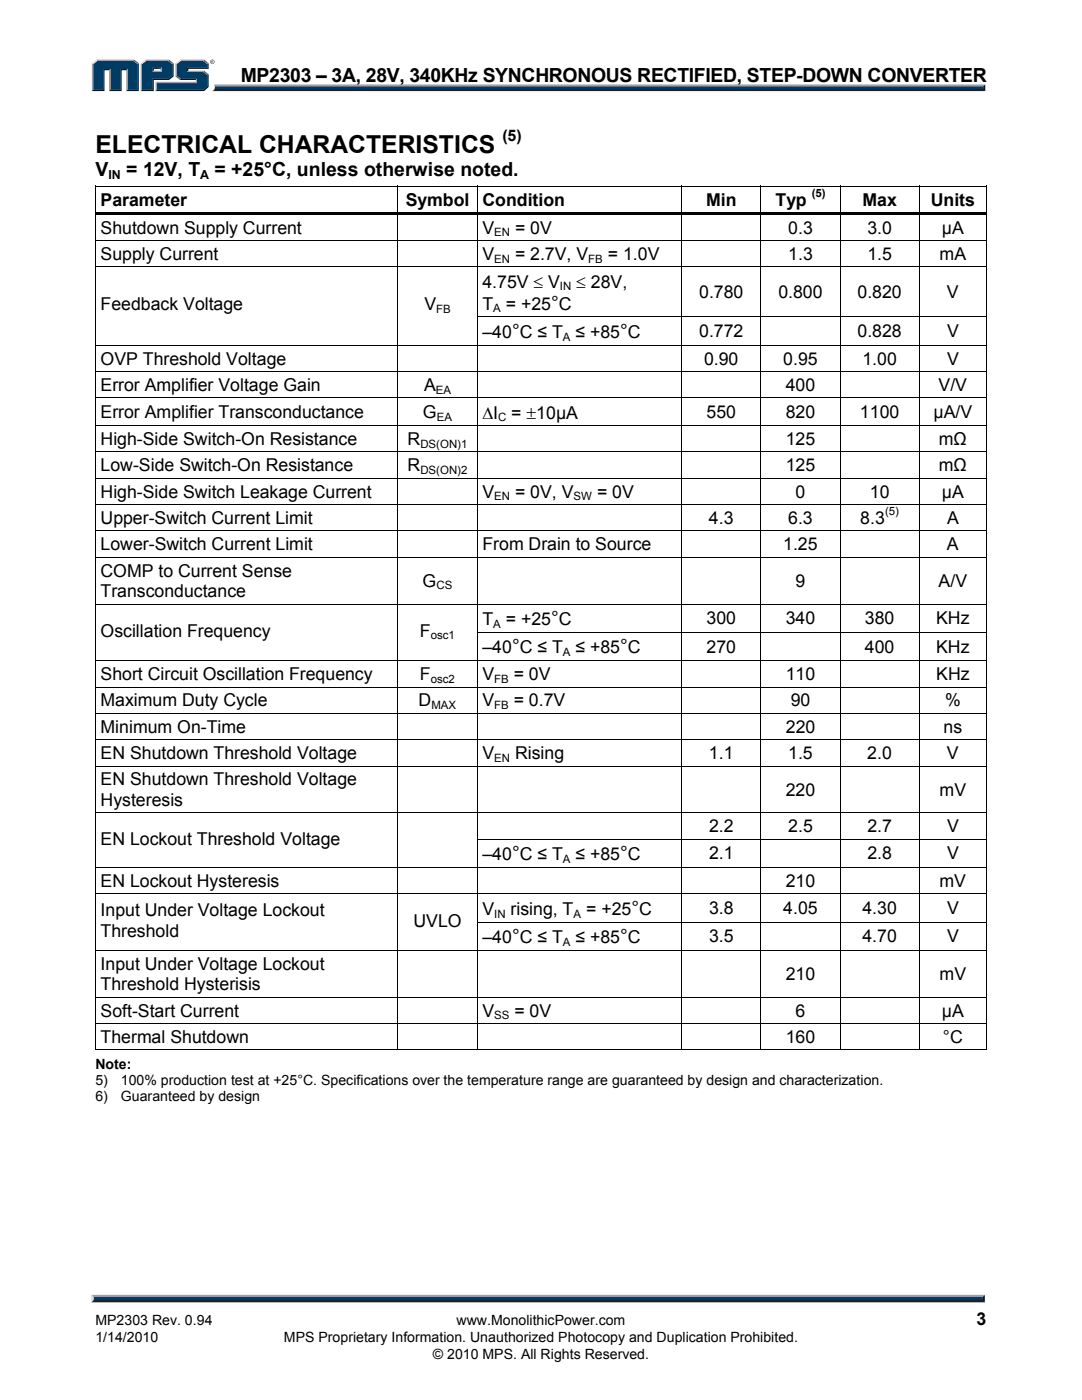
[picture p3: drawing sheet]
<svg xmlns="http://www.w3.org/2000/svg" width="216mm" height="279mm" viewBox="0 0 216 279" stroke-linecap="round" stroke-linejoin="round" font-family="sans-serif">
<path d="M18.7 259.2h177.4l.4 .7h-178.3z" fill="#231f20"/>
<path d="M18.3 258.4h178.2l-.4 .8h-177.4z" fill="#94a0b9"/>
<path d="M196.5 258.4v1.5l-.4-.4v-.6z" fill="#001339"/>
<path d="M18.7 258.9h177.4v.6h-177.4z" fill="#003b63"/>
<path d="M18.2 258.4l.5 .5v.5l-.5 .5z" fill="#dcddde"/>
<path d="M42.7 16.9h153.9l-.4 .6h-153.4z" fill="#94a0b9"/>
<path d="M42.8 17.5h153.4l.4 .7h-154.3l.4-.3z" fill="#231f20"/>
<path d="M196.2 17.3l.4-.4v1.3l-.4-.4z" fill="#001339"/>
<path d="M42.9 17.3h153.3v.5h-153.4z" fill="#003b63"/>
<path d="M42.7 16.9l.2 .5a.79 .79 0 0 1-.6 .8l.1-.1a1.24 1.24 0 0 0 .3-1.2z" fill="#dcddde"/>
<path d="M30.4 14.4l.3-.3h1.3l.3 .3z" fill="#94a0b9"/>
<g fill="#003b63">
<path d="M18.6 12.8l.8-.6h7.2l.8 .6v5.1h-2v-4.1h-1.4v4.1h-2v-4.1h-1.4v4.1h-2z"/>
<path d="M28.3 12.8l.8-.6h2.2v1.3h-.9v.9h1.9v-.9h-1.3v-1.3h2.6l.8 .6v2.3l-.8 .6h-3.2v2.2h-2.1z"/>
<path d="M31.3 16.6h8v-.9h-3.2l-.9-.6v-2.3l.9-.6h4.4l.9 .6v.7h-4.1v.9h3.2l.9 .6v2.2l-.9 .7h-9.2z"/>
</g>
<path d="M35.9 12h4.8" fill="none" stroke="#94a0b9" stroke-width=".27"/>
<path d="M35 12.6l.9-.7 .2 .3-.8 .6z" fill="#dcddde"/>
<path d="M35.1 12.6v2.7" fill="none" stroke="#94a0b9" stroke-width=".27"/>
<path d="M35 15.3l.3-.2 .8 .6-.2 .3z" fill="#547194"/>
<path d="M35.9 15.8h3.4" fill="none" stroke="#001339" stroke-width=".27"/>
<g fill="#94a0b9">
<path d="M31 16.3h8.1v-.3l.2-.3v.9h-8z"/>
<path d="M31 16.3l.3 .3v1.3l-.3 .3z"/>
</g>
<path d="M37.3 13.5h4.1v-.7l.2-.2v1.2h-4v.3l-.3 .3z" fill="#001339"/>
<path d="M37.3 14.2h3.4" fill="none" stroke="#94a0b9" stroke-width=".27"/>
<path d="M40.7 14.1l.9 .7-.2 .2-.9-.6z" fill="#547194"/>
<g fill="#001339">
<path d="M31 18.2l.3-.3h9.2l.9-.7v-2.2l.2-.2v2.6l-.9 .8z"/>
<path d="M30.4 15.7h3.2l.8-.6v-2.3l.2-.2v2.7l-.9 .7h-3v2.2h-2.6l.2-.3h2.1z"/>
</g>
<path d="M33.7 11.9l.9 .7-.2 .2-.8-.6z" fill="#547194"/>
<path d="M29 12h4.7" fill="none" stroke="#94a0b9" stroke-width=".27"/>
<path d="M28.1 12.6l.9-.7 .1 .3-.8 .6z" fill="#dcddde"/>
<path d="M28.2 12.6v5.6" fill="none" stroke="#94a0b9" stroke-width=".27"/>
<path d="M32 13.8l.3-.3v.9l-.3-.3z" fill="#94a0b9"/>
<g fill="#001339">
<path d="M30.4 13.5h1.9l-.3 .3h-1.3v.3l-.3 .3z"/>
<path d="M27.4 12.8l.3-.2v5.6h-2.5l.2-.3h2z"/>
</g>
<path d="M26.8 11.9l.9 .7-.3 .2-.8-.6z" fill="#547194"/>
<path d="M19.2 12h7.6" fill="none" stroke="#94a0b9" stroke-width=".27"/>
<path d="M18.3 12.6l.9-.7 .2 .3-.8 .6z" fill="#dcddde"/>
<path d="M18.5 12.6v5.6" fill="none" stroke="#94a0b9" stroke-width=".27"/>
<path d="M20.6 13.8h1.4l-.2 .2h-.9v4.2h-2.6l.3-.3h2z" fill="#001339"/>
<path d="M21.9 13.8v4.4" fill="none" stroke="#94a0b9" stroke-width=".27"/>
<path d="M24 13.8h1.4l-.2 .2h-.9v4.2h-2.5l.2-.3h2z" fill="#001339"/>
<path d="M25.3 13.8v4.4" fill="none" stroke="#94a0b9" stroke-width=".27"/>
<path d="M40.7 11.9l.9 .7-.2 .2-.9-.6z" fill="#547194"/>
<path d="M41.9 12.3a.45 .45 0 0 1 .9 0 .45 .45 0 0 1-.9 0zM42 12.3a.37 .37 0 0 0 .7 0 .37 .37 0 0 0-.7 0zM42.2 12.1l.3 .1 .1 .4-.3-.2-.1 .2zM42.3 12.2v.1h.1z" fill="#231f20"/>
<g fill="#000">
<path d="M19 37.1h.1v.7h-.1zM79.3 37.1h.2v.7h-.2zM95.2 37.1h.1v.7h-.1zM136 37.1h.1v.7h-.1zM151.7 37.1h.2v.7h-.2zM167.6 37.1h.1v.7h-.1zM183.4 37.1h.1v.7h-.1zM196.8 37.1h.1v.7h-.1zM196.8 37.1h.1v.1h-.1zM19 42.3h.1v1h-.1zM19 47.9h.1v.7h-.1zM19 53.2h.1v.7h-.1z"/>
<path d="M19.1 42.3h60.2v.5h-60.2zM79.3 42.8h.2v.5h-.2zM79.3 42.3h15.9v.5h-15.9zM79.3 47.9h.2v.7h-.2zM79.3 53.2h.2v.7h-.2zM95.2 42.8h.1v.5h-.1zM95.2 42.3h40.8v.5h-40.8zM95.2 47.9h.1v.7h-.1zM95.2 53.2h.1v.7h-.1zM136 42.8h.1v.5h-.1zM136 42.3h15.7v.5h-15.7zM136 47.9h.1v.7h-.1z"/>
<path d="M136 53.2h.1v.7h-.1zM151.7 42.8h.2v.5h-.2zM151.7 42.3h15.9v.5h-15.9zM151.7 47.9h.2v.7h-.2zM151.7 53.2h.2v.7h-.2zM167.6 42.8h.1v.5h-.1zM167.6 42.3h15.8v.5h-15.8zM167.6 47.9h.1v.7h-.1zM167.6 53.2h.1v.7h-.1zM183.4 42.8h.1v.5h-.1zM183.4 42.3h13.4v.5h-13.4zM183.4 47.9h.1v.7h-.1z"/>
<path d="M183.4 53.2h.1v.7h-.1zM196.8 42.3h.1v1h-.1zM196.8 47.9h.1v.7h-.1zM196.8 53.2h.1v.7h-.1zM19 63.2h.1v.7h-.1zM19 68.8h.1v.7h-.1zM19 74.1h.1v.7h-.1zM79.3 63.2h.2v.7h-.2zM79.3 68.8h.2v.7h-.2zM79.3 74.1h.2v.7h-.2zM95.2 63.2h.1v.7h-.1zM95.2 68.8h.1v.7h-.1z"/>
<path d="M95.2 74.1h.1v.7h-.1zM136 63.2h.1v.7h-.1zM136 68.8h.1v.7h-.1zM136 74.1h.1v.7h-.1zM151.7 63.2h.2v.7h-.2zM151.7 68.8h.2v.7h-.2zM151.7 74.1h.2v.7h-.2zM167.6 63.2h.1v.7h-.1zM167.6 68.8h.1v.7h-.1zM167.6 74.1h.1v.7h-.1zM183.4 63.2h.1v.7h-.1zM183.4 68.8h.1v.7h-.1z"/>
<path d="M183.4 74.1h.1v.7h-.1zM196.8 63.2h.1v.7h-.1zM196.8 68.8h.1v.7h-.1zM196.8 74.1h.1v.7h-.1zM19 79.3h.1v.7h-.1zM19 84.9h.1v.7h-.1zM19 90.1h.1v.7h-.1zM19 95.4h.1v.7h-.1zM79.3 79.3h.2v.7h-.2zM79.3 84.9h.2v.7h-.2zM79.3 90.1h.2v.7h-.2zM79.3 95.4h.2v.7h-.2z"/>
<path d="M95.2 79.3h.1v.7h-.1zM95.2 84.9h.1v.7h-.1zM95.2 90.1h.1v.7h-.1zM95.2 95.4h.1v.7h-.1zM136 79.3h.1v.7h-.1zM136 84.9h.1v.7h-.1zM136 90.1h.1v.7h-.1zM136 95.4h.1v.7h-.1zM151.7 79.3h.2v.7h-.2zM151.7 84.9h.2v.7h-.2zM151.7 90.1h.2v.7h-.2zM151.7 95.4h.2v.7h-.2z"/>
<path d="M167.6 79.3h.1v.7h-.1zM167.6 84.9h.1v.7h-.1zM167.6 90.1h.1v.7h-.1zM167.6 95.4h.1v.7h-.1zM183.4 79.3h.1v.7h-.1zM183.4 84.9h.1v.7h-.1zM183.4 90.1h.1v.7h-.1zM183.4 95.4h.1v.7h-.1zM196.8 79.3h.1v.7h-.1zM196.8 84.9h.1v.7h-.1zM196.8 90.1h.1v.7h-.1zM196.8 95.4h.1v.7h-.1z"/>
<path d="M19 100.6h.1v.7h-.1zM19 105.9h.1v.7h-.1zM19 111.1h.1v.7h-.1zM79.3 100.6h.2v.7h-.2zM79.3 105.9h.2v.7h-.2zM79.3 111.1h.2v.7h-.2zM95.2 100.6h.1v.7h-.1zM95.2 105.9h.1v.7h-.1zM95.2 111.1h.1v.7h-.1zM136 100.6h.1v.7h-.1zM136 105.9h.1v.7h-.1zM136 111.1h.1v.7h-.1z"/>
<path d="M151.7 100.6h.2v.7h-.2zM151.7 105.9h.2v.7h-.2zM151.7 111.1h.2v.7h-.2zM167.6 100.6h.1v.7h-.1zM167.6 105.9h.1v.7h-.1zM167.6 111.1h.1v.7h-.1zM183.4 100.6h.1v.7h-.1zM183.4 105.9h.1v.7h-.1zM183.4 111.1h.1v.7h-.1zM196.8 100.6h.1v.7h-.1zM196.8 105.9h.1v.7h-.1zM196.8 111.1h.1v.7h-.1z"/>
<path d="M19 120.5h.1v.7h-.1zM19 126.1h.1v.7h-.1zM19 131.8h.1v.7h-.1zM19 137h.1v.7h-.1zM79.3 120.5h.2v.7h-.2zM79.3 126.1h.2v.7h-.2zM79.3 131.8h.2v.7h-.2zM79.3 137h.2v.7h-.2zM95.2 120.5h.1v.7h-.1zM95.2 126.1h.1v.7h-.1zM95.2 131.8h.1v.7h-.1zM95.2 137h.1v.7h-.1z"/>
<path d="M136 120.5h.1v.7h-.1zM136 126.1h.1v.7h-.1zM136 131.8h.1v.7h-.1zM136 137h.1v.7h-.1zM151.7 120.5h.2v.7h-.2zM151.7 126.1h.2v.7h-.2zM151.7 131.8h.2v.7h-.2zM151.7 137h.2v.7h-.2zM167.6 120.5h.1v.7h-.1zM167.6 126.1h.1v.7h-.1zM167.6 131.8h.1v.7h-.1zM167.6 137h.1v.7h-.1z"/>
<path d="M183.4 120.5h.1v.7h-.1zM183.4 126.1h.1v.7h-.1zM183.4 131.8h.1v.7h-.1zM183.4 137h.1v.7h-.1zM196.8 120.5h.1v.7h-.1zM196.8 126.1h.1v.7h-.1zM196.8 131.8h.1v.7h-.1zM196.8 137h.1v.7h-.1zM19 142.3h.1v.7h-.1zM19 147.5h.1v.7h-.1zM19 152.8h.1v.7h-.1zM79.3 142.3h.2v.7h-.2z"/>
<path d="M79.3 147.5h.2v.7h-.2zM79.3 152.8h.2v.7h-.2zM95.2 142.3h.1v.7h-.1zM95.2 147.5h.1v.7h-.1zM95.2 152.8h.1v.7h-.1zM136 142.3h.1v.7h-.1zM136 147.5h.1v.7h-.1zM136 152.8h.1v.7h-.1zM151.7 142.3h.2v.7h-.2zM151.7 147.5h.2v.7h-.2zM151.7 152.8h.2v.7h-.2zM167.6 142.3h.1v.7h-.1z"/>
<path d="M167.6 147.5h.1v.7h-.1zM167.6 152.8h.1v.7h-.1zM183.4 142.3h.1v.7h-.1zM183.4 147.5h.1v.7h-.1zM183.4 152.8h.1v.7h-.1zM196.8 142.3h.1v.7h-.1zM196.8 147.5h.1v.7h-.1zM196.8 152.8h.1v.7h-.1zM19 162.1h.1v.7h-.1zM19 167.4h.1v.7h-.1zM19 173h.1v.7h-.1zM19 178.3h.1v.7h-.1z"/>
<path d="M79.3 162.1h.2v.7h-.2zM79.3 167.4h.2v.7h-.2zM79.3 173h.2v.7h-.2zM79.3 178.3h.2v.7h-.2zM95.2 162.1h.1v.7h-.1zM95.2 167.4h.1v.7h-.1zM95.2 173h.1v.7h-.1zM95.2 178.3h.1v.7h-.1zM136 162.1h.1v.7h-.1zM136 167.4h.1v.7h-.1zM136 173h.1v.7h-.1zM136 178.3h.1v.7h-.1z"/>
<path d="M151.7 162.1h.2v.7h-.2zM151.7 167.4h.2v.7h-.2zM151.7 173h.2v.7h-.2zM151.7 178.3h.2v.7h-.2zM167.6 162.1h.1v.7h-.1zM167.6 167.4h.1v.7h-.1zM167.6 173h.1v.7h-.1zM167.6 178.3h.1v.7h-.1zM183.4 162.1h.1v.7h-.1zM183.4 167.4h.1v.7h-.1zM183.4 173h.1v.7h-.1zM183.4 178.3h.1v.7h-.1z"/>
<path d="M196.8 162.1h.1v.7h-.1zM196.8 167.4h.1v.7h-.1zM196.8 173h.1v.7h-.1zM196.8 178.3h.1v.7h-.1zM19 183.9h.1v.7h-.1zM19 189.6h.1v.7h-.1zM19 198.9h.1v.7h-.1zM79.3 183.9h.2v.7h-.2zM79.3 189.6h.2v.7h-.2zM79.3 198.9h.2v.7h-.2zM95.2 183.9h.1v.7h-.1zM95.2 189.6h.1v.7h-.1z"/>
<path d="M95.2 198.9h.1v.7h-.1zM136 183.9h.1v.7h-.1zM136 189.6h.1v.7h-.1zM136 198.9h.1v.7h-.1zM151.7 183.9h.2v.7h-.2zM151.7 189.6h.2v.7h-.2zM151.7 198.9h.2v.7h-.2zM167.6 183.9h.1v.7h-.1zM167.6 189.6h.1v.7h-.1zM167.6 198.9h.1v.7h-.1zM183.4 183.9h.1v.7h-.1zM183.4 189.6h.1v.7h-.1z"/>
<path d="M183.4 198.9h.1v.7h-.1zM196.8 183.9h.1v.7h-.1zM196.8 189.6h.1v.7h-.1zM196.8 198.9h.1v.7h-.1zM19 204.2h.1v.7h-.1zM79.3 204.2h.2v.7h-.2zM95.2 204.2h.1v.7h-.1zM136 204.2h.1v.7h-.1zM151.7 204.2h.2v.7h-.2zM167.6 204.2h.1v.7h-.1zM183.4 204.2h.1v.7h-.1zM196.8 204.2h.1v.7h-.1z"/>
<path d="M196.8 209.4h.1v.2h-.1z"/>
</g>
<g fill="none" stroke="#000" stroke-width=".2">
<path d="M19 37.1h60.3M19 37.8v4.5M79.4 37.8v4.5M79.5 37.1h15.7M95.2 37.8v4.5M95.3 37.1h40.7M136 37.8v4.5M136.1 37.1h15.6M151.8 37.8v4.5M151.9 37.1h15.7M167.6 37.8v4.5M167.7 37.1h15.7"/>
<path d="M183.5 37.8v4.5M183.5 37.1h13.3M196.8 37.8v4.5M19 43.3v4.6M19 48.6v4.6M19 53.9v9.3M19.1 48h60.2M19.1 53.3h60.2M79.4 43.3v4.6M79.4 48.6v4.6M79.4 53.9v9.3M79.5 48h15.7"/>
<path d="M79.5 53.3h15.7M95.2 43.3v4.6M95.2 48.6v4.6M95.2 53.9v9.3M95.3 48h40.7M95.3 53.3h40.7M136 43.3v4.6M136 48.6v4.6M136 53.9v9.3M136.1 48h15.6M136.1 53.3h15.6M151.8 43.3v4.6"/>
<path d="M151.8 48.6v4.6M151.8 53.9v9.3M151.9 48h15.7M151.9 53.3h15.7M167.6 43.3v4.6M167.6 48.6v4.6M167.6 53.9v9.3M167.7 48h15.7M167.7 53.3h15.7M183.5 43.3v4.6M183.5 48.6v4.6M183.5 53.9v9.3"/>
<path d="M183.5 48h13.3M183.5 53.3h13.3M196.8 43.3v4.6M196.8 48.6v4.6M196.8 53.9v9.3M19 63.9v4.9M19 69.5v4.6M19 74.8v4.5M19.1 68.9h60.2M19.1 74.2h60.2M19.1 79.4h60.2M79.4 63.9v4.9"/>
<path d="M79.4 69.5v4.6M79.4 74.8v4.5M79.5 68.9h15.7M79.5 74.2h15.7M79.5 79.4h15.7M95.2 63.9v4.9M95.2 69.5v4.6M95.2 74.8v4.5M95.3 63.2h40.7M95.3 68.9h40.7M95.3 74.2h40.7M95.3 79.4h40.7"/>
<path d="M136 63.9v4.9M136 69.5v4.6M136 74.8v4.5M136.1 63.2h15.6M136.1 68.9h15.6M136.1 74.2h15.6M136.1 79.4h15.6M151.8 63.9v4.9M151.8 69.5v4.6M151.8 74.8v4.5M151.9 63.2h15.7M151.9 68.9h15.7"/>
<path d="M151.9 74.2h15.7M151.9 79.4h15.7M167.6 63.9v4.9M167.6 69.5v4.6M167.6 74.8v4.5M167.7 63.2h15.7M167.7 68.9h15.7M167.7 74.2h15.7M167.7 79.4h15.7M183.5 63.9v4.9M183.5 69.5v4.6M183.5 74.8v4.5"/>
<path d="M183.5 63.2h13.3M183.5 68.9h13.3M183.5 74.2h13.3M183.5 79.4h13.3M196.8 63.9v4.9M196.8 69.5v4.6M196.8 74.8v4.5M19 80v4.9M19 85.6v4.5M19 90.8v4.6M19 96.1v4.5M19.1 84.9h60.2"/>
<path d="M19.1 90.2h60.2M19.1 95.5h60.2M79.4 80v4.9M79.4 85.6v4.5M79.4 90.8v4.6M79.4 96.1v4.5M79.5 84.9h15.7M79.5 90.2h15.7M79.5 95.5h15.7M95.2 80v4.9M95.2 85.6v4.5M95.2 90.8v4.6"/>
<path d="M95.2 96.1v4.5M95.3 84.9h40.7M95.3 90.2h40.7M95.3 95.5h40.7M136 80v4.9M136 85.6v4.5M136 90.8v4.6M136 96.1v4.5M136.1 84.9h15.6M136.1 90.2h15.6M136.1 95.5h15.6M151.8 80v4.9"/>
<path d="M151.8 85.6v4.5M151.8 90.8v4.6M151.8 96.1v4.5M151.9 84.9h15.7M151.9 90.2h15.7M151.9 95.5h15.7M167.6 80v4.9M167.6 85.6v4.5M167.6 90.8v4.6M167.6 96.1v4.5M167.7 84.9h15.7M167.7 90.2h15.7"/>
<path d="M167.7 95.5h15.7M183.5 80v4.9M183.5 85.6v4.5M183.5 90.8v4.6M183.5 96.1v4.5M183.5 84.9h13.3M183.5 90.2h13.3M183.5 95.5h13.3M196.8 80v4.9M196.8 85.6v4.5M196.8 90.8v4.6M196.8 96.1v4.5"/>
<path d="M19 101.3v4.6M19 106.6v4.5M19 111.8v8.7M19.1 100.7h60.2M19.1 106h60.2M19.1 111.2h60.2M79.4 101.3v4.6M79.4 106.6v4.5M79.4 111.8v8.7M79.5 100.7h15.7M79.5 106h15.7M79.5 111.2h15.7"/>
<path d="M95.2 101.3v4.6M95.2 106.6v4.5M95.2 111.8v8.7M95.3 100.7h40.7M95.3 106h40.7M95.3 111.2h40.7M136 101.3v4.6M136 106.6v4.5M136 111.8v8.7M136.1 100.7h15.6M136.1 106h15.6M136.1 111.2h15.6"/>
<path d="M151.8 101.3v4.6M151.8 106.6v4.5M151.8 111.8v8.7M151.9 100.7h15.7M151.9 106h15.7M151.9 111.2h15.7M167.6 101.3v4.6M167.6 106.6v4.5M167.6 111.8v8.7M167.7 100.7h15.7M167.7 106h15.7M167.7 111.2h15.7"/>
<path d="M183.5 101.3v4.6M183.5 106.6v4.5M183.5 111.8v8.7M183.5 100.7h13.3M183.5 106h13.3M183.5 111.2h13.3M196.8 101.3v4.6M196.8 106.6v4.5M196.8 111.8v8.7M19 121.2v4.9M19 126.8v5M19 132.5v4.5"/>
<path d="M19 137.7v4.6M19.1 120.5h60.2M19.1 131.9h60.2M19.1 137.1h60.2M79.4 121.2v4.9M79.4 126.8v5M79.4 132.5v4.5M79.4 137.7v4.6M79.5 120.5h15.7M79.5 131.9h15.7M79.5 137.1h15.7M95.2 121.2v4.9"/>
<path d="M95.2 126.8v5M95.2 132.5v4.5M95.2 137.7v4.6M95.3 120.5h40.7M95.3 126.2h40.7M95.3 131.9h40.7M95.3 137.1h40.7M136 121.2v4.9M136 126.8v5M136 132.5v4.5M136 137.7v4.6M136.1 120.5h15.6"/>
<path d="M136.1 126.2h15.6M136.1 131.9h15.6M136.1 137.1h15.6M151.8 121.2v4.9M151.8 126.8v5M151.8 132.5v4.5M151.8 137.7v4.6M151.9 120.5h15.7M151.9 126.2h15.7M151.9 131.9h15.7M151.9 137.1h15.7M167.6 121.2v4.9"/>
<path d="M167.6 126.8v5M167.6 132.5v4.5M167.6 137.7v4.6M167.7 120.5h15.7M167.7 126.2h15.7M167.7 131.9h15.7M167.7 137.1h15.7M183.5 121.2v4.9M183.5 126.8v5M183.5 132.5v4.5M183.5 137.7v4.6M183.5 120.5h13.3"/>
<path d="M183.5 126.2h13.3M183.5 131.9h13.3M183.5 137.1h13.3M196.8 121.2v4.9M196.8 126.8v5M196.8 132.5v4.5M196.8 137.7v4.6M19 143v4.5M19 148.2v4.6M19 153.5v8.6M19.1 142.4h60.2M19.1 147.6h60.2"/>
<path d="M19.1 152.9h60.2M79.4 143v4.5M79.4 148.2v4.6M79.4 153.5v8.6M79.5 142.4h15.7M79.5 147.6h15.7M79.5 152.9h15.7M95.2 143v4.5M95.2 148.2v4.6M95.2 153.5v8.6M95.3 142.4h40.7M95.3 147.6h40.7"/>
<path d="M95.3 152.9h40.7M136 143v4.5M136 148.2v4.6M136 153.5v8.6M136.1 142.4h15.6M136.1 147.6h15.6M136.1 152.9h15.6M151.8 143v4.5M151.8 148.2v4.6M151.8 153.5v8.6M151.9 142.4h15.7M151.9 147.6h15.7"/>
<path d="M151.9 152.9h15.7M167.6 143v4.5M167.6 148.2v4.6M167.6 153.5v8.6M167.7 142.4h15.7M167.7 147.6h15.7M167.7 152.9h15.7M183.5 143v4.5M183.5 148.2v4.6M183.5 153.5v8.6M183.5 142.4h13.3M183.5 147.6h13.3"/>
<path d="M183.5 152.9h13.3M196.8 143v4.5M196.8 148.2v4.6M196.8 153.5v8.6M19 162.8v4.6M19 168.1v4.9M19 173.7v4.6M19 179v4.9M19.1 162.2h60.2M19.1 173.1h60.2M19.1 178.4h60.2M79.4 162.8v4.6"/>
<path d="M79.4 168.1v4.9M79.4 173.7v4.6M79.4 179v4.9M79.5 162.2h15.7M79.5 173.1h15.7M79.5 178.4h15.7M95.2 162.8v4.6M95.2 168.1v4.9M95.2 173.7v4.6M95.2 179v4.9M95.3 162.2h40.7M95.3 167.4h40.7"/>
<path d="M95.3 173.1h40.7M95.3 178.4h40.7M136 162.8v4.6M136 168.1v4.9M136 173.7v4.6M136 179v4.9M136.1 162.2h15.6M136.1 167.4h15.6M136.1 173.1h15.6M136.1 178.4h15.6M151.8 162.8v4.6M151.8 168.1v4.9"/>
<path d="M151.8 173.7v4.6M151.8 179v4.9M151.9 162.2h15.7M151.9 167.4h15.7M151.9 173.1h15.7M151.9 178.4h15.7M167.6 162.8v4.6M167.6 168.1v4.9M167.6 173.7v4.6M167.6 179v4.9M167.7 162.2h15.7M167.7 167.4h15.7"/>
<path d="M167.7 173.1h15.7M167.7 178.4h15.7M183.5 162.8v4.6M183.5 168.1v4.9M183.5 173.7v4.6M183.5 179v4.9M183.5 162.2h13.3M183.5 167.4h13.3M183.5 173.1h13.3M183.5 178.4h13.3M196.8 162.8v4.6M196.8 168.1v4.9"/>
<path d="M196.8 173.7v4.6M196.8 179v4.9M19 184.6v5M19 190.3v8.6M19 199.6v4.6M19.1 189.7h60.2M19.1 199h60.2M79.4 184.6v5M79.4 190.3v8.6M79.4 199.6v4.6M79.5 189.7h15.7M79.5 199h15.7"/>
<path d="M95.2 184.6v5M95.2 190.3v8.6M95.2 199.6v4.6M95.3 184h40.7M95.3 189.7h40.7M95.3 199h40.7M136 184.6v5M136 190.3v8.6M136 199.6v4.6M136.1 184h15.6M136.1 189.7h15.6M136.1 199h15.6"/>
<path d="M151.8 184.6v5M151.8 190.3v8.6M151.8 199.6v4.6M151.9 184h15.7M151.9 189.7h15.7M151.9 199h15.7M167.6 184.6v5M167.6 190.3v8.6M167.6 199.6v4.6M167.7 184h15.7M167.7 189.7h15.7M167.7 199h15.7"/>
<path d="M183.5 184.6v5M183.5 190.3v8.6M183.5 199.6v4.6M183.5 184h13.3M183.5 189.7h13.3M183.5 199h13.3M196.8 184.6v5M196.8 190.3v8.6M196.8 199.6v4.6M19 209.5h60.3M19 204.9v4.7M19.1 204.3h60.2"/>
<path d="M79.4 204.9v4.7M79.5 204.3h15.7M79.5 209.5h15.7M95.2 204.9v4.7M95.3 204.3h40.7M95.3 209.5h40.7M136 204.9v4.7M136.1 204.3h15.6M136.1 209.5h15.6M151.8 204.9v4.7M151.9 204.3h15.7M151.9 209.5h15.7"/>
<path d="M167.6 204.9v4.7M167.7 204.3h15.7M167.7 209.5h15.7M183.5 204.9v4.7M183.5 204.3h13.3M183.5 209.5h13.3M196.8 204.9v4.7"/>
</g>
<text font-size="4.9" x="19" y="30.5">ELECTRICAL CHARACTERISTICS</text>
<g font-size="3.9">
<text x="48" y="16.3">MP2303 – 3A, 28V, 340KHz SYNCHRONOUS RECTIFIED, STEP-DOWN CONVERTER</text>
<text x="19" y="35.2">V</text>
<text x="25.2" y="35.2">= 12V, T</text>
<text x="42.8" y="35.2">= +25°C, unless otherwise noted.</text>
</g>
<g font-size="3.5">
<text x="20.1" y="41">Parameter</text>
<text x="81" y="41">Symbol</text>
<text x="96.3" y="41">Condition</text>
<text x="140.9" y="41">Min</text>
<text x="154.7" y="41">Typ</text>
<text x="172.1" y="41">Max</text>
<text x="185.7" y="41">Units</text>
<text x="20.1" y="46.6">Shutdown Supply Current</text>
<text x="96.2" y="46.6">V</text>
<text x="102.8" y="46.6">= 0V</text>
<text x="157.3" y="46.6">0.3</text>
<text x="173.1" y="46.6">3.0</text>
<text x="188" y="46.6">μA</text>
<text x="20.1" y="51.9">Supply Current</text>
<text x="96.3" y="51.9">V</text>
<text x="102.8" y="51.9">= 2.7V, V</text>
<text x="121.3" y="51.9">= 1.0V</text>
<text x="157.3" y="51.9">1.3</text>
<text x="173.1" y="51.9">1.5</text>
<text x="187.5" y="51.9">mA</text>
<text x="96.3" y="57.4">4.75V ≤ V</text>
<text x="115" y="57.4">≤ 28V,</text>
<text x="139.5" y="59.5">0.780</text>
<text x="155.3" y="59.5">0.800</text>
<text x="171.1" y="59.5">0.820</text>
<text x="189" y="59.5">V</text>
<text x="20.1" y="62">Feedback Voltage</text>
<text x="84.7" y="62">V</text>
<text x="96.3" y="61.8">T</text>
<text x="100.9" y="61.8">= +25°C</text>
<text x="96.3" y="67.5">–40°C ≤ T</text>
<text x="114.8" y="67.5">≤ +85°C</text>
<text x="139.5" y="67.3">0.772</text>
<text x="171.1" y="67.3">0.828</text>
<text x="189" y="67.3">V</text>
<text x="20.1" y="72.8">OVP Threshold Voltage</text>
<text x="140.5" y="72.8">0.90</text>
<text x="156.3" y="72.8">0.95</text>
<text x="172.1" y="72.8">1.00</text>
<text x="189" y="72.8">V</text>
<text x="20.1" y="78">Error Amplifier Voltage Gain</text>
<text x="20.1" y="83.4">Error Amplifier Transconductance</text>
<text x="84.4" y="83.4">G</text>
<text x="84.6" y="78">A</text>
<text x="96.3" y="83.6">ΔI</text>
<text x="102" y="83.6">= ±10μA</text>
<text x="141" y="83.4">550</text>
<text x="156.8" y="83.4">820</text>
<text x="156.8" y="78">400</text>
<text x="171.6" y="83.4">1100</text>
<text x="186.3" y="83.4">μA/V</text>
<text x="187.3" y="78">V/V</text>
<text x="20.1" y="88.8">High-Side Switch-On Resistance</text>
<text x="81.3" y="88.8">R</text>
<text x="156.8" y="88.8">125</text>
<text x="187.3" y="88.8">mΩ</text>
<text x="20.1" y="94.1">Low-Side Switch-On Resistance</text>
<text x="81.3" y="94.1">R</text>
<text x="156.8" y="94.1">125</text>
<text x="187.3" y="94.1">mΩ</text>
<text x="20.1" y="99.3">High-Side Switch Leakage Current</text>
<text x="96.3" y="99.3">V</text>
<text x="102.8" y="99.3">= 0V, V</text>
<text x="119.1" y="99.3">= 0V</text>
<text x="158.8" y="99.3">0</text>
<text x="173.6" y="99.3">10</text>
<text x="188" y="99.3">μA</text>
<text x="20.1" y="104.6">Upper-Switch Current Limit</text>
<text x="141.5" y="104.6">4.3</text>
<text x="157.3" y="104.6">6.3</text>
<text x="171.7" y="104.6">8.3</text>
<text x="189" y="104.6">A</text>
<text x="20.1" y="109.8">Lower-Switch Current Limit</text>
<text x="96.3" y="109.8">From Drain to Source</text>
<text x="156.3" y="109.8">1.25</text>
<text x="189" y="109.8">A</text>
<text x="20.1" y="115.1">COMP to Current Sense</text>
<text x="20.1" y="119.1">Transconductance</text>
<text x="84.3" y="117.1">G</text>
<text x="158.8" y="117.1">9</text>
<text x="187.3" y="117.1">A/V</text>
<text x="96.3" y="124.8">T</text>
<text x="100.9" y="124.8">= +25°C</text>
<text x="141" y="124.6">300</text>
<text x="156.8" y="124.6">340</text>
<text x="172.6" y="124.6">380</text>
<text x="186.8" y="124.6">KHz</text>
<text x="20.1" y="127.1">Oscillation Frequency</text>
<text x="83.8" y="127.1">F</text>
<text x="96.3" y="130.4">–40°C ≤ T</text>
<text x="114.8" y="130.4">≤ +85°C</text>
<text x="141" y="130.3">270</text>
<text x="172.6" y="130.3">400</text>
<text x="186.8" y="130.3">KHz</text>
<text x="20.1" y="135.7">Short Circuit Oscillation Frequency</text>
<text x="83.8" y="135.7">F</text>
<text x="96.3" y="135.7">V</text>
<text x="102.5" y="135.7">= 0V</text>
<text x="156.8" y="135.7">110</text>
<text x="186.8" y="135.7">KHz</text>
<text x="20.1" y="141">Maximum Duty Cycle</text>
<text x="83.5" y="141">D</text>
<text x="96.3" y="141">V</text>
<text x="102.5" y="141">= 0.7V</text>
<text x="157.8" y="141">90</text>
<text x="188.6" y="141">%</text>
<text x="20.1" y="146.2">Minimum On-Time</text>
<text x="156.8" y="146.2">220</text>
<text x="188.3" y="146.2">ns</text>
<text x="20.1" y="151.5">EN Shutdown Threshold Voltage</text>
<text x="96.3" y="151.5">V</text>
<text x="102.8" y="151.5">Rising</text>
<text x="141.5" y="151.5">1.1</text>
<text x="157.3" y="151.5">1.5</text>
<text x="173.1" y="151.5">2.0</text>
<text x="189" y="151.5">V</text>
<text x="20.1" y="156.8">EN Shutdown Threshold Voltage</text>
<text x="20.1" y="160.8">Hysteresis</text>
<text x="156.8" y="158.8">220</text>
<text x="187.5" y="158.8">mV</text>
<text x="141.5" y="166.1">2.2</text>
<text x="157.3" y="166.1">2.5</text>
<text x="173.1" y="166.1">2.7</text>
<text x="189" y="166.1">V</text>
<text x="20.1" y="168.6">EN Lockout Threshold Voltage</text>
<text x="96.3" y="171.7">–40°C ≤ T</text>
<text x="114.8" y="171.7">≤ +85°C</text>
<text x="141.5" y="171.5">2.1</text>
<text x="173.1" y="171.5">2.8</text>
<text x="189" y="171.5">V</text>
<text x="20.1" y="177">EN Lockout Hysteresis</text>
<text x="156.8" y="177">210</text>
<text x="187.5" y="177">mV</text>
<text x="20.1" y="182.9">Input Under Voltage Lockout</text>
<text x="82.5" y="184.9">UVLO</text>
<text x="96.3" y="182.6">V</text>
<text x="101.9" y="182.6">rising, T</text>
<text x="116.9" y="182.6">= +25°C</text>
<text x="141.5" y="182.4">3.8</text>
<text x="156.3" y="182.4">4.05</text>
<text x="172.1" y="182.4">4.30</text>
<text x="189" y="182.4">V</text>
<text x="20.1" y="187">Threshold</text>
<text x="96.3" y="188.2">–40°C ≤ T</text>
<text x="114.8" y="188.2">≤ +85°C</text>
<text x="141.5" y="188.1">3.5</text>
<text x="172.1" y="188.1">4.70</text>
<text x="189" y="188.1">V</text>
<text x="20.1" y="193.6">Input Under Voltage Lockout</text>
<text x="20.1" y="197.6">Threshold Hysterisis</text>
<text x="156.8" y="195.6">210</text>
<text x="187.5" y="195.6">mV</text>
<text x="20.1" y="202.9">Soft-Start Current</text>
<text x="96.3" y="202.9">V</text>
<text x="102.6" y="202.9">= 0V</text>
<text x="158.8" y="202.9">6</text>
<text x="188" y="202.9">μA</text>
<text x="20.1" y="208.1">Thermal Shutdown</text>
<text x="156.8" y="208.1">160</text>
<text x="188.2" y="208.1">°C</text>
<text x="194.9" y="264.5">3</text>
</g>
<text font-size="3.2" x="100.2" y="28.2">(5)</text>
<g font-size="2.8">
<text x="19" y="213.3">Note:</text>
<text x="19" y="219.8">6)</text>
<text x="19" y="216.5">5)</text>
<text x="24.1" y="219.8">Guaranteed by design</text>
<text x="24.1" y="216.5">100% production test at +25°C. Specifications over the temperature range are guaranteed by design and characterization.</text>
<text x="19" y="267.9">1/14/2010</text>
<text x="19" y="264.5">MP2303 Rev. 0.94</text>
<text x="56.7" y="267.9">MPS Proprietary Information. Unauthorized Photocopy and Duplication Prohibited.</text>
<text x="91.1" y="264.5">www.MonolithicPower.com</text>
<text x="86.4" y="271.1">© 2010 MPS. All Rights Reserved.</text>
</g>
<g font-size="2.5">
<text x="21.6" y="35.7">IN</text>
<text x="40" y="35.7">A</text>
</g>
<g font-size="2.3">
<text x="162" y="39.3">(5)</text>
<text x="98.6" y="47.1">EN</text>
<text x="98.6" y="52.4">EN</text>
<text x="117.4" y="52.4">FB</text>
<text x="111.7" y="57.9">IN</text>
<text x="87" y="62.5">FB</text>
<text x="98.4" y="62.3">A</text>
<text x="112.3" y="68">A</text>
<text x="87" y="78.6">EA</text>
<text x="87.1" y="83.9">EA</text>
<text x="83.9" y="89.3">DS(ON)1</text>
<text x="99.4" y="84.1">C</text>
<text x="83.9" y="94.6">DS(ON)2</text>
<text x="98.6" y="99.9">EN</text>
<text x="114.4" y="99.9">SW</text>
<text x="176.6" y="102.8">(5)</text>
<text x="87.1" y="117.6">CS</text>
<text x="98.4" y="125.3">A</text>
<text x="86" y="127.6">osc1</text>
<text x="112.3" y="130.9">A</text>
<text x="86" y="136.3">osc2</text>
<text x="98.6" y="136.3">FB</text>
<text x="86.1" y="141.5">MAX</text>
<text x="98.6" y="141.5">FB</text>
<text x="98.6" y="152">EN</text>
<text x="112.3" y="172.2">A</text>
<text x="98.6" y="183.1">IN</text>
<text x="114.4" y="183.1">A</text>
<text x="112.3" y="188.8">A</text>
<text x="98.6" y="203.4">SS</text>
</g>
</svg>
